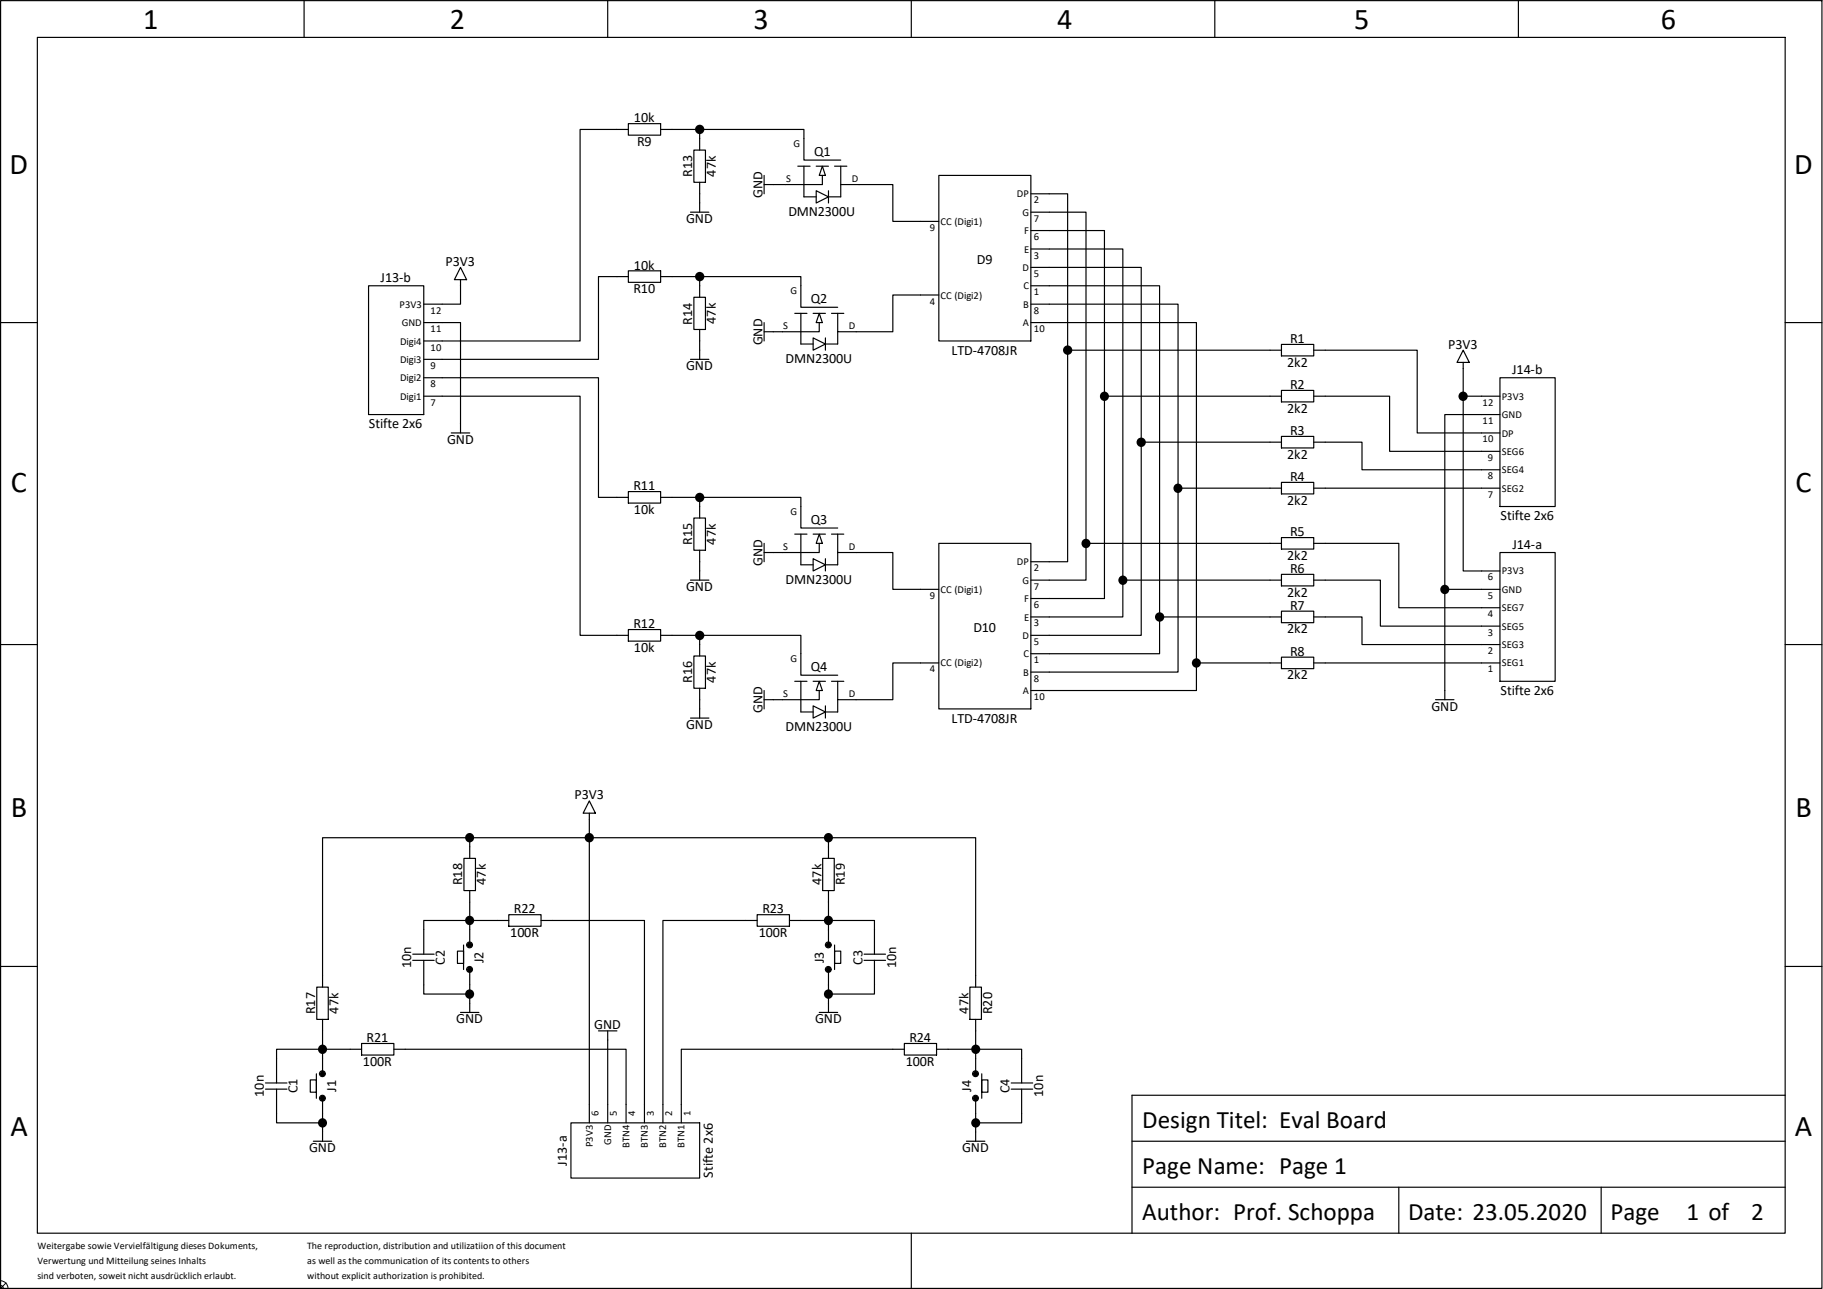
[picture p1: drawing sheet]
<svg xmlns="http://www.w3.org/2000/svg" width="297mm" height="210mm" viewBox="0 0 297 210" stroke-linecap="round" stroke-linejoin="round" font-family="sans-serif">
<g fill="none" stroke="#000" stroke-width=".19">
<path d="M.1 .1h296.7v209.8h-296.7zM6.1 6.1h284.7v194.8h-284.7zM49.5 .1v6M99 .1v6M148.5 .1v6M197.9 .1v6M247.4 .1v6M102.4 20.1h5.2v1.9h-5.2zM102.4 21.1h-7.9v34.5h-25.5M107.6 21.1h6.4M112.5 34.6h3M113.1 24.5h1.8v5.2h-1.8z"/>
<path d="M114 21.1h17v5h6M114 21.1v3.4M114 29.7v4.9M124.5 28.6v3M130 27.1h2M131 27.1v5h2M133 27.1h2M134 28.6v1.5h-9.5M134 27.1l.5 1.5h-1zM135 31.1v2M136 27.1h2M137 27.1v3h8.5v6h7.5"/>
<path d="M137 30.1v2h-2l-2 1v-2l2 1M153 28.6h15v27h-15zM168 34.6h8.9v53.9M168 37.6h11.9v27M168 31.6h5.9v25.5M.1 52.6h6M60 46.6h9v20.9h-9zM69 52.6h6v17.9M75 43.6l1 2h-2zM75 45.6v4h-6M102.4 44.1h5.2v1.9h-5.2zM102.4 45.1h-4.9v13.4h-28.5"/>
<path d="M107.6 45.1h6.4M112.5 58.5h3M113.1 48.4h1.8v5.3h-1.8zM114 45.1h16.5v5h6M114 45.1v3.3M114 53.7v4.8M124.5 52.6v3M129.5 51.1h2M130.5 51.1v5h2M132.5 51.1h2M133.5 52.6v1.5h-9M133.5 51.1l.5 1.5h-1z"/>
<path d="M134.5 55.1v2M135.5 51.1h2M136.5 54.1v2h-2l-2 1v-2l2 1M153 48.1h-7.5v6h-9v-3M168 49.6h23.9v29.9M168 52.6h26.9v55.4M168 40.6h14.9v53.9M168 46.6h20.9v53.9M168 43.6h17.9v28.4M173.9 57.1v34.4h-5.9M173.9 57.1h34.9M208.8 56.1h5.2v1.9h-5.2z"/>
<path d="M214 57.1h16.9v13.4h13.5M238.4 57.1l1 1.9h-2zM238.4 59v5.6M290.8 52.6h6M69 61.5h28.5v19.5h4.9M69 64.6h25.5v38.9h7.9M73.5 70.5h3M179.9 64.6v32.9h-11.9M179.9 64.6h28.9M185.9 72v31.5h-17.9M185.9 72h22.9M191.9 79.5v30h-23.9"/>
<path d="M191.9 79.5h16.9M208.8 63.6h5.2v1.9h-5.2zM208.8 71.1h5.2v1.9h-5.2zM208.8 78.6h5.2v1.9h-5.2zM214 64.6h12.4v8.9h18M214 72h7.9v4.5h22.5M214 79.5h30.4M238.4 64.6v28.4h6M238.4 64.6h6M244.4 61.5h9v21h-9zM244.4 67.5h-9v28.5M102.4 80.1h5.2v1.9h-5.2z"/>
<path d="M107.6 81h6.4M112.5 94.5h3M113.1 84.4h1.8v5.3h-1.8zM114 81h16.5v5h6M114 81v3.4M114 89.7v4.8M124.5 88.5v3M129.5 87h2M130.5 87v5h2M132.5 87h2M133.5 88.5v1.5h-9M133.5 87l.5 1.5h-1z"/>
<path d="M134.5 91v2M135.5 87h2M136.5 87v3h9v6h7.5M136.5 90v2h-2l-2 1v-2l2 1M153 88.5h15v27h-15zM176.9 88.5v6h-8.9M176.9 88.5h31.9M182.9 94.5v6h-14.9M182.9 94.5h25.9M208.8 87.6h5.2v1.9h-5.2zM208.8 93.6h5.2v1.9h-5.2zM208.8 99.6h5.2v1.9h-5.2z"/>
<path d="M214 88.5h13.9v10.5h16.5M214 94.5h10.9v7.5h19.5M235.4 96v18M235.4 96h9M244.4 90h9v21h-9zM.1 105h6M102.4 102.6h5.2v1.9h-5.2zM107.6 103.5h6.4M112.5 117h3M113.1 106.9h1.8v5.2h-1.8zM114 103.5h16.5v6.5h6M114 103.5v3.4"/>
<path d="M114 112.1v4.9M124.5 112.5v3M129.5 111h2M130.5 111v5h2M132.5 111h2M133.5 112.5v1.5h-9M133.5 111l.5 1.5h-1zM134.5 115v2M135.5 111h2M136.5 114v2h-2l-2 1v-2l2 1M153 108h-7.5v6h-9v-3M188.9 100.5v6h-20.9"/>
<path d="M188.9 100.5h19.9M194.9 108v4.5h-26.9M194.9 108h13.9M208.8 107.1h5.2v1.8h-5.2zM214 100.5h7.9v4.5h22.5M214 108h30.4M233.9 114h3M290.8 105h6M75.6 139.9h1.9v5.2h-1.9zM76.5 136.5h-23.9v24.3M76.5 136.5v3.4M76.5 136.5h58.5"/>
<path d="M96 130.5l1 2h-2zM96 132.5v50.4M134 139.9h1.9v5.2h-1.9zM135 136.5h24v24.3M135 136.5v3.4M.1 157.5h6M67.2 156.5h3.5M67.2 155.5h3.5M69 156.5v5.5h7.5M74.5 155h1v2h-1zM75.5 154v4M76.5 145.1v8.9"/>
<path d="M76.5 158v7M82.9 149h5.3v1.9h-5.3zM82.9 150h-13.9v5.5M88.2 150h16.8v32.9M123.4 149h5.2v1.9h-5.2zM123.4 150h-15.4v32.9M128.6 150h13.9v5.5M135 145.1v8.9M135 158v7M136 155h1v2h-1zM136 154v4M140.8 156.5h3.5"/>
<path d="M140.8 155.5h3.5M142.5 156.5v5.5h-7.5M290.8 157.5h6M43.3 177.5h3.5M43.3 176.4h3.5M45.1 177.5v5.4h7.5M50.6 176h.9v2h-.9zM51.5 175v3.9M51.6 160.8h1.9v5.3h-1.9zM52.6 166.1v8.9M52.6 178.9v7M58.9 170h5.3v1.9h-5.3z"/>
<path d="M58.9 171h-13.8v5.4M64.2 171h37.8v11.9M75 165h3M97.5 168h3M99 168v14.9M133.5 165h3M147.3 170h5.3v1.9h-5.3zM147.3 171h-36.3v11.9M152.6 171h13.8v5.4M158 160.8h1.9v5.3h-1.9zM159 166.1v8.9M159 178.9v7"/>
<path d="M160 176h1v2h-1zM160 175v3.9M164.8 177.5h3.4M164.8 176.4h3.4M166.4 177.5v5.4h-7.4M290.8 178.4h-106.4v22.5M51 185.9h3M93 182.9h21v9h-21zM157.5 185.9h3M184.4 193.4h106.4M184.4 185.9h106.4M227.9 193.4v7.5"/>
<path d="M260.9 193.4v7.5M148.5 200.9v9"/>
<circle cx="76.5" cy="157.9" r=".47"/>
<circle cx="76.5" cy="154" r=".47"/>
<circle cx="135" cy="157.9" r=".47"/>
<circle cx="135" cy="154" r=".47"/>
<circle cx="52.5" cy="178.9" r=".47"/>
<circle cx="52.5" cy="174.9" r=".47"/>
<circle cx="158.9" cy="178.9" r=".47"/>
<circle cx="158.9" cy="174.9" r=".47"/>
</g>
<g fill="#000">
<path d="M76.3 157.5h.5l.2 .5-.2 .4h-.5l-.3-.4z" fill-rule="evenodd"/>
<path d="M76.3 153.5h.5l.2 .5-.2 .4h-.5l-.3-.4z" fill-rule="evenodd"/>
<path d="M134.7 157.5h.5l.3 .5-.3 .4h-.5l-.2-.4z" fill-rule="evenodd"/>
<path d="M134.7 153.5h.5l.3 .5-.3 .4h-.5l-.2-.4z" fill-rule="evenodd"/>
<path d="M52.3 178.5h.5l.2 .4-.2 .5h-.5l-.2-.5z" fill-rule="evenodd"/>
<path d="M52.3 174.5h.5l.2 .5-.2 .4h-.5l-.2-.4z" fill-rule="evenodd"/>
<path d="M158.7 178.5h.5l.3 .4-.3 .5h-.5l-.2-.5z" fill-rule="evenodd"/>
<path d="M158.7 174.5h.5l.3 .5-.3 .4h-.5l-.2-.4z" fill-rule="evenodd"/>
<circle cx="114" cy="21.1" r=".76"/>
<circle cx="114" cy="45.1" r=".76"/>
<circle cx="173.9" cy="57" r=".76"/>
<circle cx="179.9" cy="64.6" r=".75"/>
<circle cx="185.9" cy="72.1" r=".76"/>
<circle cx="191.9" cy="79.5" r=".75"/>
<circle cx="238.4" cy="64.6" r=".76"/>
<circle cx="114" cy="81" r=".76"/>
<circle cx="176.9" cy="88.5" r=".75"/>
<circle cx="182.9" cy="94.5" r=".75"/>
<circle cx="235.4" cy="96" r=".75"/>
<circle cx="114" cy="103.5" r=".76"/>
<circle cx="188.9" cy="100.5" r=".76"/>
<circle cx="194.9" cy="108" r=".75"/>
<circle cx="76.5" cy="136.5" r=".75"/>
<circle cx="96" cy="136.5" r=".76"/>
<circle cx="135" cy="136.5" r=".75"/>
<circle cx="76.5" cy="150" r=".75"/>
<circle cx="135" cy="150" r=".75"/>
<circle cx="52.5" cy="171" r=".75"/>
<circle cx="76.5" cy="162" r=".75"/>
<circle cx="135" cy="162" r=".75"/>
<circle cx="159" cy="171" r=".75"/>
<circle cx="52.5" cy="182.9" r=".75"/>
<circle cx="159" cy="182.9" r=".75"/>
</g>
<path d="M0 208.7a1.27 1.27 0 0 1 1.3 1.2v.1M0 209.4a.51 .51 0 0 1 .5 .5M0 209.8l.2 .2M.6 209.9l-.1 .1M1 209l-1 1" fill="none" stroke="#000" stroke-width=".16"/>
<g font-size="4.9">
<text x="23.3" y="4.8">1</text>
<text x="73.3" y="4.8">2</text>
<text x="122.8" y="4.8">3</text>
<text x="172.2" y="4.8">4</text>
<text x="220.6" y="4.8">5</text>
<text x="270.6" y="4.8">6</text>
<text x="1.6" y="28.3">D</text>
<text x="292.3" y="28.3">D</text>
<text x="1.8" y="80.2">C</text>
<text x="292.5" y="80.2">C</text>
<text x="1.8" y="133.2">B</text>
<text x="292.5" y="133.2">B</text>
<text x="1.7" y="185.1">A</text>
<text x="292.4" y="185.1">A</text>
</g>
<g font-size="4.1">
<text x="186.1" y="183.9">Design Titel: Eval Board</text>
<text x="186.1" y="191.3">Page Name: Page 1</text>
<text x="186.1" y="198.8">Author: Prof. Schoppa</text>
<text x="229.4" y="198.8">Date: 23.05.2020</text>
<text x="262.4" y="198.8">Page</text>
<text x="274.8" y="198.8">1 of</text>
<text x="285.3" y="198.8">2</text>
</g>
<g font-size="2.3">
<text x="103.3" y="19.9">10k</text>
<text x="103.8" y="23.8">R9</text>
<text x="112.8" y="28.9" transform="rotate(-90 112.8 28.9)">R13</text>
<text x="116.6" y="28.8" transform="rotate(-90 116.6 28.8)">47k</text>
<text x="132.6" y="25.4">Q1</text>
<text x="124.2" y="32.3" transform="rotate(-90 124.2 32.3)">GND</text>
<text x="128.4" y="35.3">DMN2300U</text>
<text x="111.8" y="36.4">GND</text>
<text x="62" y="45.9">J13-b</text>
<text x="72.6" y="43.3">P3V3</text>
<text x="103.2" y="47.8">R10</text>
<text x="103.3" y="43.9">10k</text>
<text x="159.2" y="43">D9</text>
<text x="112.8" y="52.9" transform="rotate(-90 112.8 52.9)">R14</text>
<text x="116.6" y="52.7" transform="rotate(-90 116.6 52.7)">47k</text>
<text x="132.1" y="49.4">Q2</text>
<text x="124.2" y="56.3" transform="rotate(-90 124.2 56.3)">GND</text>
<text x="128" y="59.2">DMN2300U</text>
<text x="155" y="57.8">LTD-4708JR</text>
<text x="209.7" y="59.7">2k2</text>
<text x="210.2" y="55.9">R1</text>
<text x="236" y="56.8">P3V3</text>
<text x="111.8" y="60.3">GND</text>
<text x="210.2" y="63.4">R2</text>
<text x="246.4" y="60.9">J14-b</text>
<text x="60.1" y="69.7">Stifte 2x6</text>
<text x="209.7" y="67.2">2k2</text>
<text x="210.2" y="70.9">R3</text>
<text x="72.9" y="72.3">GND</text>
<text x="209.7" y="74.7">2k2</text>
<text x="103.2" y="79.9">R11</text>
<text x="103.3" y="83.7">10k</text>
<text x="209.7" y="82.2">2k2</text>
<text x="210.2" y="78.4">R4</text>
<text x="112.8" y="88.8" transform="rotate(-90 112.8 88.8)">R15</text>
<text x="116.6" y="88.7" transform="rotate(-90 116.6 88.7)">47k</text>
<text x="132.1" y="85.3">Q3</text>
<text x="210.2" y="87.4">R5</text>
<text x="244.5" y="84.7">Stifte 2x6</text>
<text x="246.4" y="89.4">J14-a</text>
<text x="124.2" y="92.2" transform="rotate(-90 124.2 92.2)">GND</text>
<text x="128" y="95.2">DMN2300U</text>
<text x="209.7" y="91.2">2k2</text>
<text x="210.2" y="93.3">R6</text>
<text x="111.8" y="96.3">GND</text>
<text x="209.7" y="97.2">2k2</text>
<text x="210.2" y="99.4">R7</text>
<text x="103.2" y="102.4">R12</text>
<text x="103.3" y="106.2">10k</text>
<text x="158.6" y="103">D10</text>
<text x="209.7" y="103.2">2k2</text>
<text x="210.2" y="106.8">R8</text>
<text x="112.8" y="111.3" transform="rotate(-90 112.8 111.3)">R16</text>
<text x="116.6" y="111.2" transform="rotate(-90 116.6 111.2)">47k</text>
<text x="132.1" y="109.3">Q4</text>
<text x="209.7" y="110.7">2k2</text>
<text x="244.5" y="113.2">Stifte 2x6</text>
<text x="111.8" y="118.8">GND</text>
<text x="124.2" y="116.2" transform="rotate(-90 124.2 116.2)">GND</text>
<text x="128" y="119.2">DMN2300U</text>
<text x="155" y="117.8">LTD-4708JR</text>
<text x="233.2" y="115.8">GND</text>
<text x="93.6" y="130.3">P3V3</text>
<text x="75.3" y="144.3" transform="rotate(-90 75.3 144.3)">R18</text>
<text x="79.2" y="144.2" transform="rotate(-90 79.2 144.2)">47k</text>
<text x="83.7" y="148.8">R22</text>
<text x="124.2" y="148.8">R23</text>
<text x="133.8" y="144.2" transform="rotate(-90 133.8 144.2)">47k</text>
<text x="137.7" y="144.3" transform="rotate(-90 137.7 144.3)">R19</text>
<text x="83.1" y="152.7">100R</text>
<text x="123.6" y="152.7">100R</text>
<text x="67" y="157.7" transform="rotate(-90 67 157.7)">10n</text>
<text x="72.5" y="157.2" transform="rotate(-90 72.5 157.2)">C2</text>
<text x="78.8" y="156.9" transform="rotate(-90 78.8 156.9)">J2</text>
<text x="134.2" y="156.9" transform="rotate(-90 134.2 156.9)">J3</text>
<text x="140.5" y="157.2" transform="rotate(-90 140.5 157.2)">C3</text>
<text x="146" y="157.7" transform="rotate(-90 146 157.7)">10n</text>
<text x="51.4" y="165.3" transform="rotate(-90 51.4 165.3)">R17</text>
<text x="55.2" y="165.1" transform="rotate(-90 55.2 165.1)">47k</text>
<text x="74.3" y="166.8">GND</text>
<text x="96.8" y="167.7">GND</text>
<text x="132.8" y="166.8">GND</text>
<text x="157.8" y="165.1" transform="rotate(-90 157.8 165.1)">47k</text>
<text x="161.6" y="165.3" transform="rotate(-90 161.6 165.3)">R20</text>
<text x="59.1" y="173.6">100R</text>
<text x="59.7" y="169.8">R21</text>
<text x="147.6" y="173.6">100R</text>
<text x="148.2" y="169.8">R24</text>
<text x="43" y="178.7" transform="rotate(-90 43 178.7)">10n</text>
<text x="48.5" y="178.1" transform="rotate(-90 48.5 178.1)">C1</text>
<text x="54.8" y="177.9" transform="rotate(-90 54.8 177.9)">J1</text>
<text x="158.2" y="177.9" transform="rotate(-90 158.2 177.9)">J4</text>
<text x="164.5" y="178.1" transform="rotate(-90 164.5 178.1)">C4</text>
<text x="170" y="178.7" transform="rotate(-90 170 178.7)">10n</text>
<text x="50.4" y="187.7">GND</text>
<text x="92.3" y="189.9" transform="rotate(-90 92.3 189.9)">J13-a</text>
<text x="116.2" y="191.9" transform="rotate(-90 116.2 191.9)">Stifte 2x6</text>
<text x="156.8" y="187.7">GND</text>
</g>
<g font-size="1.7">
<text x="129.3" y="23.9">G</text>
<text x="128.1" y="29.6">S</text>
<text x="138.8" y="29.6">D</text>
<text x="165.7" y="32.2">DP</text>
<text x="166.6" y="35.2">G</text>
<text x="168.4" y="33.1">2</text>
<text x="151.5" y="37.6">9</text>
<text x="153.2" y="36.7">CC (Digi1)</text>
<text x="166.8" y="41.1">E</text>
<text x="166.9" y="38.1">F</text>
<text x="168.4" y="36.1">7</text>
<text x="168.4" y="39.1">6</text>
<text x="128.8" y="47.9">G</text>
<text x="166.6" y="44.2">D</text>
<text x="166.8" y="47.2">C</text>
<text x="168.4" y="45.1">5</text>
<text x="168.4" y="42.1">3</text>
<text x="65.1" y="50.2">P3V3</text>
<text x="65.4" y="53.2">GND</text>
<text x="70.1" y="51.1">12</text>
<text x="127.6" y="53.6">S</text>
<text x="138.3" y="53.6">D</text>
<text x="151.5" y="49.6">4</text>
<text x="153.2" y="48.6">CC (Digi2)</text>
<text x="166.7" y="53.2">A</text>
<text x="166.7" y="50.2">B</text>
<text x="168.4" y="48.1">1</text>
<text x="168.4" y="51.1">8</text>
<text x="65.2" y="56.1">Digi4</text>
<text x="65.2" y="59.1">Digi3</text>
<text x="70.1" y="57.1">10</text>
<text x="70.1" y="54.1">11</text>
<text x="168.4" y="54.1">10</text>
<text x="65.2" y="65.2">Digi1</text>
<text x="65.2" y="62.1">Digi2</text>
<text x="70.1" y="63.1">8</text>
<text x="70.1" y="60.1">9</text>
<text x="244.7" y="65.2">P3V3</text>
<text x="70.1" y="66.1">7</text>
<text x="241.6" y="69.1">11</text>
<text x="241.6" y="66.1">12</text>
<text x="244.7" y="68.2">GND</text>
<text x="244.7" y="71.1">DP</text>
<text x="241.6" y="72.1">10</text>
<text x="242.4" y="75.1">9</text>
<text x="244.7" y="77.1">SEG4</text>
<text x="244.7" y="74.1">SEG6</text>
<text x="128.8" y="83.9">G</text>
<text x="242.4" y="81.1">7</text>
<text x="242.4" y="78.1">8</text>
<text x="244.7" y="80.1">SEG2</text>
<text x="127.6" y="89.6">S</text>
<text x="138.3" y="89.6">D</text>
<text x="165.7" y="92.1">DP</text>
<text x="166.6" y="95.1">G</text>
<text x="168.4" y="93.1">2</text>
<text x="242.4" y="94.6">6</text>
<text x="244.7" y="93.6">P3V3</text>
<text x="151.5" y="97.6">9</text>
<text x="153.2" y="96.6">CC (Digi1)</text>
<text x="166.8" y="101.1">E</text>
<text x="166.9" y="98.1">F</text>
<text x="168.4" y="99.1">6</text>
<text x="168.4" y="96.1">7</text>
<text x="242.4" y="100.6">4</text>
<text x="242.4" y="97.6">5</text>
<text x="244.7" y="99.6">SEG7</text>
<text x="244.7" y="96.6">GND</text>
<text x="128.8" y="107.9">G</text>
<text x="166.6" y="104.1">D</text>
<text x="166.8" y="107.1">C</text>
<text x="168.4" y="102.1">3</text>
<text x="168.4" y="105.1">5</text>
<text x="242.4" y="103.6">3</text>
<text x="242.4" y="106.6">2</text>
<text x="244.7" y="105.6">SEG3</text>
<text x="244.7" y="102.6">SEG5</text>
<text x="127.6" y="113.5">S</text>
<text x="138.3" y="113.5">D</text>
<text x="151.5" y="109.6">4</text>
<text x="153.2" y="108.6">CC (Digi2)</text>
<text x="166.7" y="113.1">A</text>
<text x="166.7" y="110.1">B</text>
<text x="168.4" y="108.1">1</text>
<text x="168.4" y="111">8</text>
<text x="242.4" y="109.6">1</text>
<text x="244.7" y="108.6">SEG1</text>
<text x="168.4" y="114">10</text>
<text x="97.5" y="181.9" transform="rotate(-90 97.5 181.9)">6</text>
<text x="100.5" y="181.9" transform="rotate(-90 100.5 181.9)">5</text>
<text x="103.5" y="181.9" transform="rotate(-90 103.5 181.9)">4</text>
<text x="106.5" y="181.9" transform="rotate(-90 106.5 181.9)">3</text>
<text x="109.5" y="181.9" transform="rotate(-90 109.5 181.9)">2</text>
<text x="112.5" y="181.9" transform="rotate(-90 112.5 181.9)">1</text>
<text x="96.6" y="186.9" transform="rotate(-90 96.6 186.9)">P3V3</text>
<text x="99.6" y="186.5" transform="rotate(-90 99.6 186.5)">GND</text>
<text x="102.6" y="187" transform="rotate(-90 102.6 187)">BTN4</text>
<text x="105.5" y="187" transform="rotate(-90 105.5 187)">BTN3</text>
<text x="108.5" y="187" transform="rotate(-90 108.5 187)">BTN2</text>
<text x="111.5" y="187" transform="rotate(-90 111.5 187)">BTN1</text>
</g>
<g font-size="1.6">
<text x="6.1" y="203.5">Weitergabe sowie Vervielfältigung dieses Dokuments,</text>
<text x="50" y="203.5">The reproduction, distribution and utilizatiion of this document</text>
<text x="6.1" y="205.9">Verwertung und Mitteilung seines Inhalts</text>
<text x="6.1" y="208.3">sind verboten, soweit nicht ausdrücklich erlaubt.</text>
<text x="50" y="205.9">as well as the communication of its contents to others</text>
<text x="50" y="208.3">without explicit authorization is prohibited.</text>
</g>
</svg>
